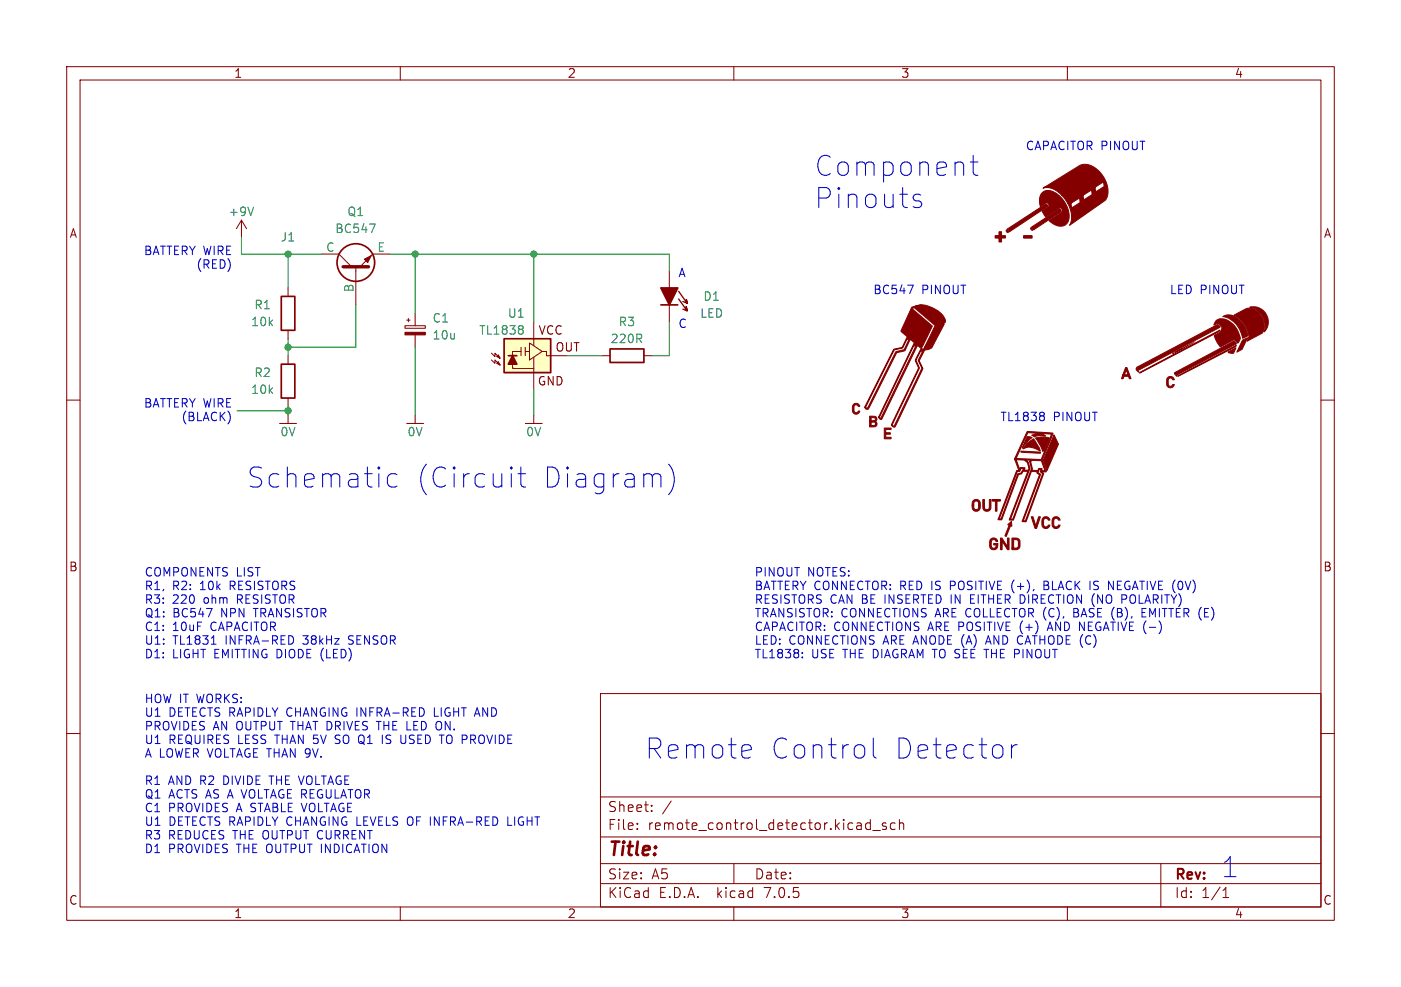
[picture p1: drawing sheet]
<svg xmlns="http://www.w3.org/2000/svg" width="210mm" height="148mm" viewBox="0 0 210 148" stroke-linecap="round" stroke-linejoin="round" font-family="sans-serif">
<g fill="none" stroke="#840000" stroke-width=".15">
<path d="M10 10h190v128h-190zM12 12h186v124h-186zM60 10v2M110 10v2M160 10v2M36.2 33l-.8 1.3M36.2 33v2.6M36.2 33l.8 1.3M43.2 38.1h.1M48.3 38.1h2.5l1.9 1.9M58.4 38.1h-2.5l-1.9 1.9M10 60h2"/>
<path d="M43.2 43.2v1.3M43.2 49.5v1.3M43.2 53.3v1.3M43.2 59.7v1.3M53.3 40v5.7M60.7 48.8h3.1v.4h-3.1zM61 48h.5M61.2 47.8v.5M62.2 47v1.8M62.2 50.2v1.9M73.7 54l.5 .5v-.5l.8 .7M73.7 53l.5 .5v-.5l.8 .7-.6-.2 .3-.3 .3 .5"/>
<path d="M74.4 54.5l.3-.3 .3 .5zM76.8 54.6v.6h3.2v3.2M78.1 52.7h-1.3v.6M78.1 52.1v1.2M78.7 52.1v1.2M78.7 52.7h.7M79.4 51.4l1.9 1.3-1.9 1.3zM80 48.3v3.5M80 53.6v1.6M81.3 52.7h.6v.6h3.2M90.2 53.3h1.2M96.5 53.3h1.3"/>
<path d="M100.3 40.6v7.7M198 60h2M35.6 61.6h.1M41.9 63.5h2.5M43.2 62.2v1.3M61 63.5h2.5M62.2 62.2v1.3M78.7 63.5h2.6M80 62.2v1.3M10 110h2M90 104h108v32h-108zM90 119.5h108"/>
<path d="M198 110h2M60 136v2M90 132.5h108M90 129.5h108M90 125.5h108M95.5 124.2v.2M95.5 123.5v.1M97.7 121.5v.2M97.7 120.8v.1M100.6 120.1l-1.3 1.9M110 136v2M110 129.5v3"/>
<path d="M130 123.4l.5 .1M130.5 122.9v1.5M130.5 124.3l-.5 .1M130.8 124.5h1.2M132.8 123.5l-.3-.1-.3 .2 .1 .2 .5 .2v.3h-.6M134.2 123.5l-.5-.1-.2 .3v.4l.1 .2h.6M134.8 123.5a.37 .37 0 0 1 .7 .1v.8M134.8 122.9v1.5M160 136v2M174 129.5v6.5M183.3 134.6h.9M183.3 133.5l.5-.4v1.5"/>
</g>
<g fill="none" stroke="#840000" stroke-width=".25">
<path d="M42.2 44.5h2v5h-2zM42.2 54.6h2v5.1h-2zM75.6 50.8h6.9v5.1h-6.9zM76.2 53.3h1.3M91.4 52.3h5.1v2.1h-5.1zM99.1 45.7h2.5"/>
<circle cx="53.3" cy="39.4" r="2.82"/>
</g>
<path d="M38 31.1l-.4 1.2M55.4 33.6h.8l-.5 1.3M78.3 48.9l.1 .2-.1 .2M78.3 49.4l.1 .2-.1 .4" fill="none" stroke="#006464" stroke-width=".15"/>
<g fill="#840000" stroke="#840000" stroke-width=".15">
<path d="M177.7 52l.2-.1z"/>
<path d="M178 51.9l.1-.1z"/>
<path d="M178.2 51.7h.1z"/>
<path d="M177.5 52.1l.1-.1z"/>
<path d="M177.2 52.3l.2-.1z"/>
<path d="M175.8 53l.2-.1z"/>
<path d="M176.7 52.5l.3-.1z"/>
<path d="M177 52.4l.2-.1z"/>
<path d="M170.3 55.2l.4 .4v.2l-.4-.4z"/>
<path d="M176.1 52.8l.6-.3z"/>
<path d="M176.1 55.9l.3 .4v.1l-.3-.3z"/>
<path d="M184.1 52.8l1.2-.6-.2 .4a.56 .56 0 0 1-.4 .4 .56 .56 0 0 1-.6-.2z"/>
<path d="M176.6 56.3l8.7-4.5-.1 .2-8.6 4.4z"/>
<path d="M168.7 55.1h.2l.6 1.7h-.2l-.1-.4h-.7l-.1 .4h-.3l.2-.6h.8l-.3-.8-.2 .8h-.3z"/>
<path d="M170.9 55.8l11.9-6.3-.1 .2-11.9 6.3z"/>
<path d="M175.1 56.6a.59 .59 0 0 1 .9 .3h-.2a.39 .39 0 0 0-.5-.1 .39 .39 0 0 0-.2 .5 .38 .38 0 0 0 .2 .6 .38 .38 0 0 0 .5-.2h.2a.61 .61 0 0 1-.7 .4 .61 .61 0 0 1-.4-.8v-.5z"/>
<path d="M176.2 55.8l8.8-4.7 .3 .4-8.6 4.6a.26 .26 0 0 1-.3 .1 .26 .26 0 0 1-.2-.3z"/>
<path d="M170.4 55.1l12.1-6.4 .4 .4-12.2 6.4z"/>
<path d="M183.3 47.5v-.1a2.09 2.09 0 0 1 2.7 .8l.7 .9 .4 1.2-.8 .4a3.8 3.8 0 0 0-3-3.2z"/>
<path d="M186.2 51l.8-.4-.8 1.8-.8 .4z"/>
<path d="M187.3 46.1l.8-.1 .6 .1 .6 .4 .5 .5 .3 .8v.7l-.2 .7-.4 .6a2.88 2.88 0 0 0-2.2-3.7z"/>
<path d="M182.3 48.1a1.66 1.66 0 0 1 2.2 .3 3.3 3.3 0 0 1 1.4 2.5l-.4 .6-.4-.4a.21 .21 0 0 0-.2-.2 .21 .21 0 0 0-.2 .2l-1.8 .9-.4-.5-.4-.9a.28 .28 0 0 1-.1-.3 .28 .28 0 0 1 .4-.2l.5-.3 .3-.7-.7-.6-.5 .2z"/>
<path d="M185 47.2l1.9-1a2 2 0 0 1 2.2 1.3 2.13 2.13 0 0 1 .1 2.5l-2.3 1.2 .2-.4a.84 .84 0 0 0 0-1 4.1 4.1 0 0 0-2.1-2.5z"/>
<path d="M54.6 38.9l1-.5-.5 1z"/>
<path d="M60.7 49.8h3.1v.4h-3.1z"/>
<path d="M148.7 74.9h1.3v.2h-.6v1.6h-.2v-1.6h-.5z"/>
<path d="M150 80.7h.2l.8 1.3v-1.3h.3v1.7h-.3l-.8-1.2v1.2h-.2z"/>
<path d="M158 65.2l.7 1.4-1.7 4-.6-1.6z"/>
<path d="M154.7 65.3l.1-.1a1.76 1.76 0 0 1 1.9 .1v.1h-1.2a.49 .49 0 0 1-.8-.1z"/>
<path d="M153.9 65.5h.4l.4 .1-1 .9-.4 .7z"/>
<path d="M153 67.7l2.7 .1 .3 .1a2.23 2.23 0 0 1-1.4 0l-1.5-.1z"/>
<path d="M153.9 66.5l1-.7 .9 1.4 .1 .5-.8-.5-.9-.2-.8 .3z"/>
<path d="M154.6 77.5a.3 .3 0 0 1 .4 .4l.3 .9 .4-1.3h.3l-.6 1.7h-.3z"/>
<path d="M147.3 74.9h.3v.8a.48 .48 0 0 0 .3 .7h.3l.1-.2v-1.3h.2v.6a.87 .87 0 0 1-.4 1.1l-.1 .1a.65 .65 0 0 1-.7-.9z"/>
<path d="M151.1 78.7l.5-.5 .1 .7h-.2l-.7 1.5h-.2l.7-1.6z"/>
<path d="M151.7 80.7h.3a.78 .78 0 0 1 .8 .2 .78 .78 0 0 1 .1 .9 .67 .67 0 0 1-.9 .6h-.3v-.2h.5a.46 .46 0 0 0 .4-.2 .46 .46 0 0 0 .1-.5 .43 .43 0 0 0-.1-.4 .43 .43 0 0 0-.4-.2h-.3v1.3h-.2z"/>
<path d="M156.4 77.6l.1-.1a.62 .62 0 0 1 .9 .5h-.3a.36 .36 0 0 0-.3-.3 .36 .36 0 0 0-.4 .3v.3a.41 .41 0 0 0 .1 .6 .41 .41 0 0 0 .6-.1l.3-.1a.63 .63 0 0 1-.8 .5 .63 .63 0 0 1-.4-.8v-.4z"/>
<path d="M157.9 77.6l.2-.1a.62 .62 0 0 1 .8 .5h-.2a.36 .36 0 0 0-.4-.3 .36 .36 0 0 0-.3 .3v.3a.41 .41 0 0 0 .1 .6 .41 .41 0 0 0 .5-.1l.3-.1a.63 .63 0 0 1-.8 .5 .63 .63 0 0 1-.4-.8v-.4z"/>
<path d="M155.2 65.7l.8-.2 .8 .1a.26 .26 0 0 1 .3-.1 .26 .26 0 0 1 .1 .3l-.6 1.5a.24 .24 0 0 1-.2 .3 .24 .24 0 0 1-.2-.3z"/>
<path d="M148.5 80.8a.61 .61 0 0 1 1.1 .4h-.3a.38 .38 0 0 0-.5-.2 .38 .38 0 0 0-.2 .5v.1a.37 .37 0 0 0 .3 .6 .37 .37 0 0 0 .4-.5h-.3v-.2h.6a.68 .68 0 0 1-.3 .8 .68 .68 0 0 1-.8-.1 1.64 1.64 0 0 1 0-1.4z"/>
<path d="M145.9 75.1a.69 .69 0 0 1 .8 0 .69 .69 0 0 1 .2 .8 .64 .64 0 0 1-.7 .8 .64 .64 0 0 1-.5-.9h.3a.41 .41 0 0 0 .1 .5 .41 .41 0 0 0 .6-.1v-.8a.41 .41 0 0 0-.6-.2 .41 .41 0 0 0-.1 .6h-.3z"/>
<path d="M154 64.7l3.8 .3-1.3 3.4a.96 .96 0 0 0 0 1.2 1.56 1.56 0 0 1 .3 1.2h-.6l.3 .2-2.7 7.2h-.6l.1-.1h.2a.22 .22 0 0 0 .3-.1 .22 .22 0 0 0 0-.2l2.4-6.5a.34 .34 0 0 0 .1-.3 .34 .34 0 0 0-.3-.2v-.4h-.2l-.1 .2a.32 .32 0 0 0 0 .4 .32 .32 0 0 0 .3 .1l-2.4 6.5a.43 .43 0 0 1-.3 .5l2.5-6.9-.4-.3 .1-.2h-.9l-2.7 7.3h-.6v-.2h.5l2.8-7.5-.3-1.1h.2l.3 1.1-.1 .2 .9 .1 .1-.4 .5 .1v.3h.4l-.5-1.5-1.4-.1-.4 .2 .2-.2h-.7l.3 .3 .3 1-2.9 7.5h-.2l2.7-7.1h-.6a.56 .56 0 0 1-.7 .5l-2.5 6.8-.6-.1v-.1h.5l2.3-6.4a.59 .59 0 0 1 .7-.5l.3-.5a.24 .24 0 0 0-.3-.1 .24 .24 0 0 0-.1 .2l-.1 .2h-.4l-2.7 7.1h-.2l2.6-6.8a.39 .39 0 0 1 .5-.5l-.6-1.6a.44 .44 0 0 1 .4 .6l.3 .9 .2-.3 .7 .1-.2 .3h.6l.1-.2-.2-1-.5-.3-1.4-.1v-.2l4 .2 1.5-3.8-3.5-.2-1.5 3.3a.51 .51 0 0 1-.5 .5z"/>
<path d="M132.5 64.2h1.1v.2h-.8v.5h.7v.2h-.7v.5h.8v.2h-1.1z"/>
<path d="M128 60.6a.51 .51 0 0 1 .5-.1 .51 .51 0 0 1 .3 .4h-.1a.37 .37 0 0 0-.5-.1 .37 .37 0 0 0-.2 .5 .41 .41 0 0 0 .2 .6 .41 .41 0 0 0 .5-.3h.2a.59 .59 0 0 1-.8 .5 .59 .59 0 0 1-.3-.8v-.5z"/>
<path d="M130.4 62.4h.3a.46 .46 0 0 1 .6 .1 .46 .46 0 0 1 0 .7h-.1a.45 .45 0 0 1 .2 .6 .45 .45 0 0 1-.6 .2h-.4v-.2h.4a.29 .29 0 0 0 .4-.3 .29 .29 0 0 0-.4-.2h-.2v.5h-.2v-.7h.4a.29 .29 0 0 0 .4-.3 .29 .29 0 0 0-.4-.2h-.2v.5h-.2z"/>
<path d="M136.7 46.1l.6-.2h.8l2.9 2.5-2.9-2.6-.8 .1a3.2 3.2 0 0 1 2.6 .3l.8 .5a2.44 2.44 0 0 1 1 1.5v.2a2.05 2.05 0 0 1-1.6 .3l-2.9-2.4a.2 .2 0 0 0-.2-.1 .2 .2 0 0 0-.2 .2 .2 .2 0 0 0 .2 .2l2.6 2.1a.22 .22 0 0 1 .2 .2 .22 .22 0 0 1-.2 .2l-1.3 2.9a.19 .19 0 0 0-.1 .3 .19 .19 0 0 0 .3-.1l.1-.1h.5a1.99 1.99 0 0 0 .9-1.1l.9-1.9-1.2 2.2a.88 .88 0 0 1-.8 .8h-.3l1.5-3.2 1.4-.3-1.4 2.7a1.45 1.45 0 0 1-1.5 1.2l-.8 1.6 .4 .8a.63 .63 0 0 1-.1 .9l-3.8 8a.33 .33 0 0 1-.3 .3 .33 .33 0 0 1-.4-.3l.1-.1 .2 .2 .2-.1 3.6-7.6a1.62 1.62 0 0 0 .4-1.1l-.5-1.1 .7-1.2-.3-.2-.7 1.4 .3 .6a.93 .93 0 0 1-.1 1.3l-3.8 7.8h-.1l3.7-7.7a1.03 1.03 0 0 0 .2-1.3 .91 .91 0 0 1 0-1.3l.6-1.1-.6-.5-5.2 10.9a.29 .29 0 0 1-.4 .2 .29 .29 0 0 1-.2-.3l.3 .1 .1-.2 5.1-10.5-.2-.2-.1 .1-5.1 10.7h-.1l5.3-11.2-.6-.5-.5 1.2a.75 .75 0 0 1-.9 .7l-.6 .1-4 8.1a.36 .36 0 0 1-.4 .4 .36 .36 0 0 1-.4-.3l.3 .1 .2-.1 4.1-8.2a1.47 1.47 0 0 1 1.1-.4l.2-.1 .7-1.4-.2-.2-.4 .7a.83 .83 0 0 1-1 .8l-.1 .1a.58 .58 0 0 0-.7 .5l-4 8.2h-.2l4.1-8.3a.77 .77 0 0 1 1-.6 .69 .69 0 0 0 .8-.6l.5-1.1-.7-.6a.43 .43 0 0 1 0-.7z"/>
<path d="M153.4 35.3h1.3v.4h-1.3z"/>
<path d="M149.7 34.7h.4v.6h.6v.4h-.6v.6h-.4v-.6h-.5v-.4h.5z"/>
<path d="M150.8 34.5a.2 .2 0 0 1 .3 .1 .2 .2 0 0 1-.1 .3l-.2-.2z"/>
<path d="M154.5 34.2a.19 .19 0 0 1 .3 .1 .19 .19 0 0 1-.2 .2z"/>
<path d="M154.7 34l3.7-2.4a.37 .37 0 0 1 .6-.1l.1 .2-4.2 2.8v-.3z"/>
<path d="M151 34.4l5.1-3.4a.83 .83 0 0 1 .8-.3 .29 .29 0 0 1 .1 .3 .29 .29 0 0 1-.3 .2l-5.4 3.6-.1-.3z"/>
<path d="M156.2 28.9l.7-.3 .8 .1 1 .5 .8 1 .6 1.1 .2 1.2-.3 .9-.6 .5-1-.1-.6-.2-.6-.5 1.6-1.1a.42 .42 0 0 0 .5-.4 .42 .42 0 0 0-.5-.4l-1.8 1.2a.33 .33 0 0 1-.4 0 .33 .33 0 0 1-.2-.3v-.2a.29 .29 0 0 1-.2-.3 .29 .29 0 0 1 .3-.2l.2-.1a.49 .49 0 0 0 .5-.7 .4 .4 0 0 0-.7 0l-.6 .4-.1-.6a1.91 1.91 0 0 1 .4-1.5z"/>
<path d="M156.3 28.2l.3-.1h7.5l.2 .7 .9-.6a.54 .54 0 0 0 .2-.9l-1.3 .8h-7.5l5.3-3.3 .9-.2 .8 .3 1.1 .8 .9 1.2 .5 1.4-.1 1.2-.3 .5-5.4 3.8 .3-.7v-.9l-.1-.7-.4-1h.4l.1 .7 1.1-.7a.26 .26 0 0 0 .2-.2 .26 .26 0 0 0 0-.3l-.1-.3-1.3 .8h-.4l-.9-1.2h3.1l.2 .7 1-.7a.31 .31 0 0 0 .2-.5l-.1-.3-1.3 .8h-3.1l-.7-.6-.8-.4-.7-.2z"/>
</g>
<path d="M51.4 40h3.8" fill="none" stroke="#840000" stroke-width=".51"/>
<path d="M75.6 50.8h6.9v5.1h-6.9z" fill="#ffffc2" stroke="#ffffc2" stroke-width=".15"/>
<g fill="#840000" stroke="#840000" stroke-width=".25">
<path d="M76.8 53.3l.7 1.3h-1.3z"/>
<path d="M99.1 43.2h2.5l-1.3 2.5z"/>
</g>
<path d="M101.7 44.8l1.3 1.8-.1-.6 .1 .6-.6-.2M101.7 43.7l1.3 1.8-.1-.7 .1 .7-.6-.3" fill="none" stroke="#840000" stroke-width=".2"/>
<g fill="none" stroke="#0000c2" stroke-width=".15">
<path d="M137 30l1 .3 .2 .3-.2 .4-.3 .1h-.5M137 29.3l.3-.2h.4l.3 .2M145.4 24.3h1.2M145.9 23.3v2.6l.1 .3 .6 .1M136.1 42.8h.8l-.5 1.2M59.5 71.2l-.3-.2h-.6l-.4 .3-.1 .3v.9l.3 .4 .2 .1h.6l.3-.1M76.6 70v.3M76.6 71v2M76.6 70l-.1 .2 .1 .1M76.6 70l.2 .2-.2 .1M77.6 71h1.2M78.1 70v2.6l.1 .3 .6 .1"/>
<path d="M100.2 69.6a3.4 3.4 0 0 1 0 4.6M156.3 61.8l.3 .3-.3 .3 .3 .2v.2l-.3 .3M31.7 96.6h.7M43.9 95.5l.1 .4-.1 .5M120.3 98.5v.1M120.3 97.9v.1M168.2 89.2v1.3M168.2 89.9h.4M171.2 91.8h.4M171.2 91.2v1.3h.6M57.3 110.2v1.3M112.2 111.7l.3 .1 .1 .6-1.4 .3"/>
<path d="M112.5 113.5l-.3 .2M130.9 110.7v2.5l.1 .3 .3 .2M151.6 111.7v2M152.5 111.7a.77 .77 0 0 0-.9 .5M76.1 122.5v1.3h.6"/>
</g>
<g fill="none" stroke="#009600" stroke-width=".15">
<path d="M36.2 35.6v2.5h12.1M43.2 38.1v5.1M58.4 38.1h41.9v2.5M62.2 38.1v8.9M80 38.1v10.2M43.2 50.8v2.5M53.3 45.7v6.4h-10.1M62.2 52.1v10.1M80 58.4v3.8M85.1 53.3h5.1M100.3 48.3v5h-2.5M35.6 61.6h7.6"/>
<path d="M43.2 61v1.2"/>
</g>
<g fill="#009600" stroke="#009600" stroke-width=".15">
<circle cx="43.2" cy="52.1" r=".46"/>
<circle cx="43.2" cy="38.1" r=".46"/>
<circle cx="43.2" cy="61.6" r=".46"/>
<circle cx="62.2" cy="38.1" r=".46"/>
<circle cx="80" cy="38.1" r=".46"/>
</g>
<g font-size="4.2" fill="#0000c2">
<text x="121.9" y="26.7">Component</text>
<text x="121.9" y="31.5">Pinouts</text>
<text x="36.8" y="73.4">Schematic</text>
<text x="62" y="73.4">(Circuit</text>
<text x="80.8" y="73.4">Diagram)</text>
<text x="96.5" y="114.1">Remote</text>
<text x="115.2" y="114.1">Control</text>
<text x="133.5" y="114.1">Detector</text>
<text x="182.9" y="131.8">1</text>
</g>
<text font-size="2.8" fill="#840000" x="91" y="128.8">Title:</text>
<g font-size="2.1" fill="#840000">
<text x="91" y="124.6">File:</text>
<text x="91" y="121.9">Sheet:</text>
<text x="97" y="124.6">remote_control_detector.kicad_sch</text>
<text x="91" y="134.8">KiCad</text>
<text x="91" y="132">Size:</text>
<text x="97.6" y="132">A5</text>
<text x="98.7" y="134.8">E.D.A.</text>
<text x="107.4" y="134.8">kicad</text>
<text x="113" y="132">Date:</text>
<text x="114.5" y="134.8">7.0.5</text>
<text x="176" y="132.2">Rev:</text>
<text x="176" y="134.8">Id:</text>
<text x="180" y="134.8">1/1</text>
</g>
<g font-size="1.8" fill="#840000">
<text x="35" y="11.8">1</text>
<text x="85" y="11.8">2</text>
<text x="135" y="11.8">3</text>
<text x="185" y="11.8">4</text>
<text x="10.4" y="35.8">A</text>
<text x="198.4" y="35.8">A</text>
<text x="80.7" y="50.4">VCC</text>
<text x="83.2" y="52.9">OUT</text>
<text x="80.5" y="58">GND</text>
<text x="10.3" y="85.8">B</text>
<text x="198.3" y="85.8">B</text>
<text x="10.3" y="135.8">C</text>
<text x="35" y="137.8">1</text>
<text x="85" y="137.8">2</text>
<text x="135" y="137.8">3</text>
<text x="185" y="137.8">4</text>
<text x="198.3" y="135.8">C</text>
</g>
<g font-size="1.8" fill="#0000c2">
<text x="153.7" y="22.6">CAPACITOR PINOUT</text>
<text x="21.6" y="38.3">BATTERY WIRE</text>
<text x="29.4" y="40.4">(RED)</text>
<text x="101.6" y="41.7">A</text>
<text x="130.8" y="44.2">BC547</text>
<text x="138.1" y="44.2">PINOUT</text>
<text x="175.3" y="44.2">LED PINOUT</text>
<text x="101.6" y="49.3">C</text>
<text x="21.6" y="61.2">BATTERY WIRE</text>
<text x="27.2" y="63.3">(BLACK)</text>
<text x="149.9" y="63.3">TL1838</text>
<text x="157.8" y="63.3">PINOUT</text>
<text x="21.6" y="86.5">COMPONENTS LIST</text>
<text x="21.6" y="88.6">R1,</text>
<text x="25.8" y="88.6">R2:</text>
<text x="29.9" y="88.6">10k</text>
<text x="34.5" y="88.6">RESISTORS</text>
<text x="113" y="86.5">PINOUT</text>
<text x="113" y="88.6">BATTERY CONNECTOR: RED IS POSITIVE (+),</text>
<text x="121" y="86.5">NOTES:</text>
<text x="156.9" y="88.6">BLACK IS NEGATIVE (0V)</text>
<text x="21.6" y="90.6">R3:</text>
<text x="21.6" y="92.7">Q1:</text>
<text x="21.6" y="94.7">C1:</text>
<text x="25.8" y="90.6">220</text>
<text x="25.8" y="94.7">10uF</text>
<text x="25.8" y="92.7">BC547</text>
<text x="30.5" y="90.6">ohm</text>
<text x="31.5" y="94.7">CAPACITOR</text>
<text x="33.1" y="92.7">NPN</text>
<text x="35.6" y="90.6">RESISTOR</text>
<text x="38.1" y="92.7">TRANSISTOR</text>
<text x="113" y="90.6">RESISTORS CAN BE INSERTED IN</text>
<text x="113" y="92.7">TRANSISTOR: CONNECTIONS ARE COLLECTOR (C),</text>
<text x="113" y="94.7">CAPACITOR: CONNECTIONS ARE POSITIVE (+)</text>
<text x="145.7" y="90.6">EITHER DIRECTION (NO</text>
<text x="157.4" y="94.7">AND NEGATIVE (-)</text>
<text x="161.2" y="92.7">BASE (B),</text>
<text x="168.8" y="90.6">POLARITY)</text>
<text x="171.7" y="92.7">EMITTER (E)</text>
<text x="21.6" y="96.8">U1:</text>
<text x="21.6" y="98.8">D1:</text>
<text x="25.8" y="98.8">LIGHT EMITTING DIODE (LED)</text>
<text x="25.8" y="96.8">TL1831</text>
<text x="33.8" y="96.8">INFRA-RED</text>
<text x="45.5" y="96.8">38kHz</text>
<text x="52.4" y="96.8">SENSOR</text>
<text x="113" y="96.8">LED: CONNECTIONS ARE ANODE (A)</text>
<text x="113" y="98.8">TL1838:</text>
<text x="121.6" y="98.8">USE THE DIAGRAM TO SEE THE PINOUT</text>
<text x="148.1" y="96.8">AND CATHODE (C)</text>
<text x="21.6" y="105.5">HOW IT WORKS:</text>
<text x="21.6" y="107.6">U1</text>
<text x="25.2" y="107.6">DETECTS RAPIDLY CHANGING INFRA-RED</text>
<text x="65.3" y="107.6">LIGHT AND</text>
<text x="21.6" y="109.6">PROVIDES AN OUTPUT THAT DRIVES THE LED ON.</text>
<text x="21.6" y="111.7">U1</text>
<text x="21.6" y="113.7">A LOWER VOLTAGE THAN 9V.</text>
<text x="25.2" y="111.7">REQUIRES LESS THAN 5V SO Q1</text>
<text x="57.8" y="111.7">IS USED TO PROVIDE</text>
<text x="21.6" y="117.8">R1</text>
<text x="21.6" y="119.8">Q1</text>
<text x="25.2" y="117.8">AND R2</text>
<text x="25.2" y="119.8">ACTS AS A VOLTAGE REGULATOR</text>
<text x="33.5" y="117.8">DIVIDE THE VOLTAGE</text>
<text x="21.6" y="121.9">C1</text>
<text x="21.6" y="123.9">U1</text>
<text x="21.6" y="126">R3</text>
<text x="25.2" y="121.9">PROVIDES A STABLE VOLTAGE</text>
<text x="25.2" y="126">REDUCES THE OUTPUT CURRENT</text>
<text x="25.2" y="123.9">DETECTS RAPIDLY CHANGING LEVELS OF INFRA-RED</text>
<text x="76.6" y="123.9">LIGHT</text>
<text x="21.6" y="128">D1</text>
<text x="25.2" y="128">PROVIDES THE OUTPUT INDICATION</text>
</g>
<g font-size="1.8" fill="#006464">
<text x="34.2" y="32.6">+9V</text>
<text x="50.2" y="35.1">BC547</text>
<text x="52" y="32.6">Q1</text>
<text x="42" y="36.4">J1</text>
<text x="48.8" y="37.8">C</text>
<text x="56.5" y="37.8">E</text>
<text x="38.1" y="46.5">R1</text>
<text x="53.1" y="43.9" transform="rotate(-90 53.1 43.9)">B</text>
<text x="76.1" y="47.8">U1</text>
<text x="104.9" y="47.8">LED</text>
<text x="105.4" y="45.3">D1</text>
<text x="37.6" y="49.1">10k</text>
<text x="64.8" y="48.5">C1</text>
<text x="64.8" y="51.1">10u</text>
<text x="71.8" y="50.4">TL1838</text>
<text x="91.5" y="51.6">220R</text>
<text x="92.7" y="49.1">R3</text>
<text x="37.6" y="59.2">10k</text>
<text x="38.1" y="56.7">R2</text>
<text x="42" y="65.6">0V</text>
<text x="61" y="65.6">0V</text>
<text x="78.8" y="65.6">0V</text>
</g>
</svg>
